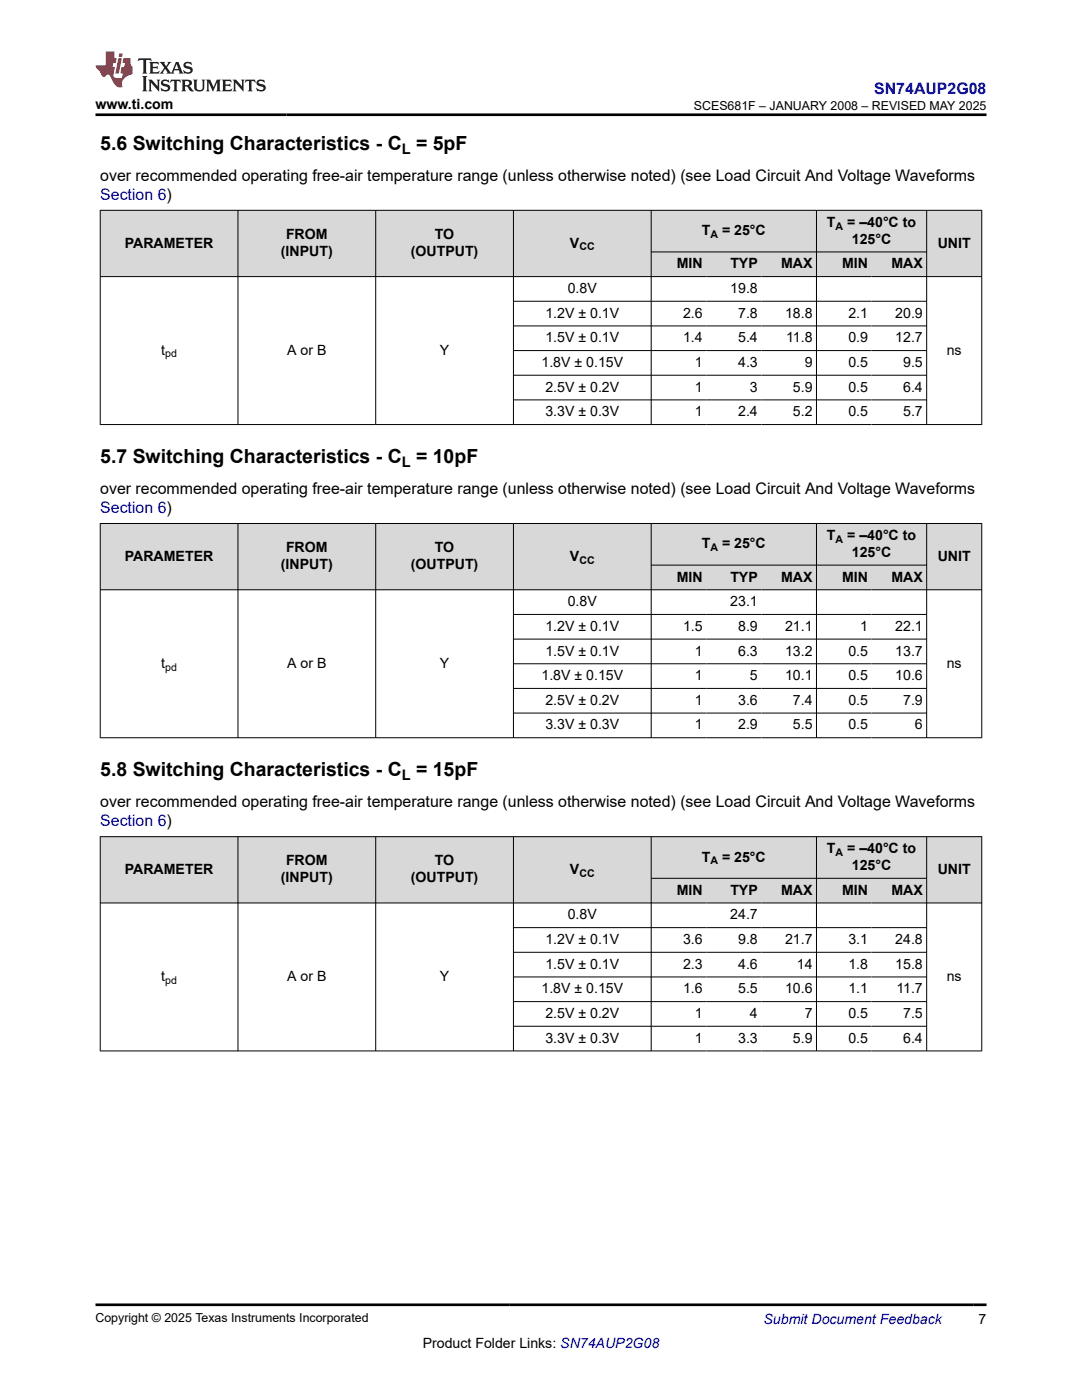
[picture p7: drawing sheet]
<svg xmlns="http://www.w3.org/2000/svg" width="216mm" height="279mm" viewBox="0 0 216 279" stroke-linecap="round" stroke-linejoin="round" font-family="sans-serif">
<g fill="#d8d8d8">
<path d="M20 42h175.9v8.3h-175.9z" fill-rule="evenodd"/>
<path d="M20.1 42h27.3v13.1h-27.3z" fill-rule="evenodd"/>
<path d="M47.5 42h27.4v13.1h-27.4z" fill-rule="evenodd"/>
<path d="M75 42h27.4v13.1h-27.4z" fill-rule="evenodd"/>
<path d="M102.5 42h27.4v13.1h-27.4z" fill-rule="evenodd"/>
<path d="M130 42h32.9v8.2h-32.9z" fill-rule="evenodd"/>
<path d="M163 42h21.8v8.2h-21.8z" fill-rule="evenodd"/>
<path d="M185 42h10.8v13.1h-10.8z" fill-rule="evenodd"/>
<path d="M130 50.3h10.9v4.8h-10.9z" fill-rule="evenodd"/>
<path d="M140.9 50.3h11v4.8h-11z" fill-rule="evenodd"/>
<path d="M151.9 50.3h11v4.8h-11z" fill-rule="evenodd"/>
<path d="M163 50.3h10.9v4.8h-10.9z" fill-rule="evenodd"/>
<path d="M173.9 50.3h10.9v4.8h-10.9z" fill-rule="evenodd"/>
</g>
<g fill="none" stroke="#000" stroke-width=".2">
<path d="M19.9 42h176.1M19.9 55.2h176.1M20 41.9v42.9M47.5 41.9v42.9M75 41.9v42.9M102.5 41.9v42.9M129.9 41.9v42.9M129.9 50.3h55.1M162.9 41.9v42.9M184.9 41.9v42.9M195.9 41.9v42.9M102.5 60.1h82.5"/>
<path d="M102.5 65h82.5M102.5 70h82.5M102.5 74.9h82.5M102.5 79.8h82.5M19.9 84.7h176.1"/>
</g>
<g fill="#d8d8d8">
<path d="M20 104.5h175.9v8.3h-175.9z" fill-rule="evenodd"/>
<path d="M20.1 104.5h27.3v13.1h-27.3z" fill-rule="evenodd"/>
<path d="M47.5 104.5h27.4v13.1h-27.4z" fill-rule="evenodd"/>
<path d="M75 104.5h27.4v13.1h-27.4z" fill-rule="evenodd"/>
<path d="M102.5 104.5h27.4v13.1h-27.4z" fill-rule="evenodd"/>
<path d="M130 104.5h32.9v8.2h-32.9z" fill-rule="evenodd"/>
<path d="M163 104.5h21.8v8.2h-21.8z" fill-rule="evenodd"/>
<path d="M185 104.5h10.8v13.1h-10.8z" fill-rule="evenodd"/>
<path d="M130 112.8h10.9v4.8h-10.9z" fill-rule="evenodd"/>
<path d="M140.9 112.8h11v4.8h-11z" fill-rule="evenodd"/>
<path d="M151.9 112.8h11v4.8h-11z" fill-rule="evenodd"/>
<path d="M163 112.8h10.9v4.8h-10.9z" fill-rule="evenodd"/>
<path d="M173.9 112.8h10.9v4.8h-10.9z" fill-rule="evenodd"/>
</g>
<g fill="none" stroke="#000" stroke-width=".2">
<path d="M19.9 104.5h176.1M19.9 117.7h176.1M20 104.4v42.9M47.5 104.4v42.9M75 104.4v42.9M102.5 104.4v42.9M129.9 104.4v42.9M129.9 112.8h55.1M162.9 104.4v42.9M184.9 104.4v42.9M195.9 104.4v42.9M102.5 122.6h82.5"/>
<path d="M102.5 127.5h82.5M102.5 132.5h82.5M102.5 137.4h82.5M19.9 147.2h176.1M102.5 142.3h82.5"/>
</g>
<g fill="#d8d8d8">
<path d="M20 167h175.9v8.3h-175.9z" fill-rule="evenodd"/>
<path d="M20.1 167h27.3v13.1h-27.3z" fill-rule="evenodd"/>
<path d="M47.5 167h27.4v13.1h-27.4z" fill-rule="evenodd"/>
<path d="M75 167h27.4v13.1h-27.4z" fill-rule="evenodd"/>
<path d="M102.5 167h27.4v13.1h-27.4z" fill-rule="evenodd"/>
<path d="M130 167h32.9v8.2h-32.9z" fill-rule="evenodd"/>
<path d="M163 167h21.8v8.2h-21.8z" fill-rule="evenodd"/>
<path d="M185 167h10.8v13.1h-10.8z" fill-rule="evenodd"/>
<path d="M130 175.3h10.9v4.8h-10.9z" fill-rule="evenodd"/>
<path d="M140.9 175.3h11v4.8h-11z" fill-rule="evenodd"/>
<path d="M151.9 175.3h11v4.8h-11z" fill-rule="evenodd"/>
<path d="M163 175.3h10.9v4.8h-10.9z" fill-rule="evenodd"/>
<path d="M173.9 175.3h10.9v4.8h-10.9z" fill-rule="evenodd"/>
</g>
<g fill="none" stroke="#000" stroke-width=".2">
<path d="M19.9 167h176.1M20 166.9v42.9M47.5 166.9v42.9M75 166.9v42.9M102.5 166.9v42.9M129.9 166.9v42.9M129.9 175.3h55.1M162.9 166.9v42.9M184.9 166.9v42.9M195.9 166.9v42.9M19.9 180.2h176.1M102.5 185.1h82.5"/>
<path d="M102.5 190.1h82.5M102.5 195h82.5M102.5 199.9h82.5M19.9 209.7h176.1M102.5 204.8h82.5"/>
</g>
<path d="M27.7 11.6l-.2 .6 .5-.2h.6v.1v2.2l-.2 .4h1l-.2-.4v-2.2v-.1h.5l.5 .2-.1-.6zM29.8 12.4l.2 .3v1.6l-.2 .4h1.9l.1-.6a1.08 1.08 0 0 1-1.3 .2v-.7h.6l.4 .2v-.7l-.4 .2h-.6v-.5l.2-.2a1 1 0 0 1 1 .3l-.1-.5zM31.8 12.4l1 1.1-1 1.2h.9l-.2-.2 .4-.8 .5 .8-.2 .2h1.6l-.2-.2 .1-.5h1l.1 .5-.1 .2h.9l-.2-.4-.8-1.9h-.5l-1 2.1-.8-1.1 .9-1h-.8l.2 .2-.5 .6-.3-.6 .1-.2zM35.2 12.8l.4 1h-.8zM36.8 12.5a.65 .65 0 0 0-.2 .7 .65 .65 0 0 0 .6 .5l.7 .1 .1 .3a.79 .79 0 0 1-.7 .4 .79 .79 0 0 1-.7-.5l.1 .7 .2-.1a.93 .93 0 0 0 1.1 0 .93 .93 0 0 0 .4-.9 1.46 1.46 0 0 0-1.2-.6l-.1-.3a1.09 1.09 0 0 1 1.2 .2l-.2-.6-.1 .1-.6-.2zM28.4 15.2l.2 .4v2.2l-.2 .4h1l-.2-.4v-2.2l.2-.4zM29.6 15.9l.2 .4v1.5l-.2 .4h.8l-.3-.4v-1.3l1.7 1.8v-2l.2-.4h-.8l.2 .2 .1 1.1-1.2-1.3zM32.3 16a.65 .65 0 0 0-.2 .8 .65 .65 0 0 0 .7 .4l.6 .2 .1 .2a.79 .79 0 0 1-.7 .4 .79 .79 0 0 1-.7-.5l.1 .7 .2-.1a.93 .93 0 0 0 1.1 .1 .93 .93 0 0 0 .4-1 1.46 1.46 0 0 0-1.2-.5l-.1-.4a1.09 1.09 0 0 1 1.2 .2l-.2-.6-.1 .1-.6-.1zM34.1 15.9l-.1 .6a.63 .63 0 0 1 .7-.3l.1 1.6-.3 .4h1l-.2-.4v-1.6a.66 .66 0 0 1 .8 .3l-.1-.6zM36.2 15.9l.2 .4v1.5l-.2 .4h.9l-.2-.2v-.7h.5l.1 .2a.79 .79 0 0 0 1.2 .6l-1-.9a.61 .61 0 0 0 .6-.6 .61 .61 0 0 0-.5-.7zM36.9 16.2h.2a.47 .47 0 0 1 .5 .1 .47 .47 0 0 1 .1 .5l-.2 .1-.6 .1zM38.5 15.9l.2 .2a2.27 2.27 0 0 0 .4 2 1.04 1.04 0 0 0 1.7-.7v-1.3l.2-.2h-.8l.2 .4v1.1a.6 .6 0 0 1-.6 .6 .6 .6 0 0 1-.6-.6v-1.1l.3-.4zM41.1 15.9l.2 .4v1.5l-.2 .4h.7l-.2-.4v-1.4l.9 1.9 .8-1.9v1.4l-.2 .4h1l-.3-.4v-1.5l.3-.4h-.8l-.7 1.5-.7-1.5zM44.3 15.9l.2 .4v1.5l-.2 .4h1.9l.1-.6a1.09 1.09 0 0 1-1.3 .2v-.7h.6l.4 .2v-.6l-.4 .2h-.6v-.6l.2-.1a1.01 1.01 0 0 1 1 .3l-.1-.6zM46.4 15.9l.3 .4v1.5l-.3 .4h.8l-.2-.4v-1.3l1.6 1.8v-2l.2-.4h-.7l.2 .2v1.1l-1.2-1.3zM49 15.9l-.1 .6a.63 .63 0 0 1 .8-.3v1.6l-.3 .4h1l-.2-.4v-1.6a.66 .66 0 0 1 .8 .3l-.1-.6zM51.4 16a.65 .65 0 0 0-.2 .8 .65 .65 0 0 0 .6 .4l.6 .2 .2 .2a.79 .79 0 0 1-.8 .4 .79 .79 0 0 1-.6-.5l.1 .7 .2-.1a.93 .93 0 0 0 1 .1 .93 .93 0 0 0 .5-1 1.46 1.46 0 0 0-1.3-.5l-.1-.4a1.09 1.09 0 0 1 1.3 .2l-.2-.6-.2 .1-.5-.1z" fill="#231f20"/>
<path d="M21.1 10.3v2.7h-2.1l.1 .4 .9 1a.95 .95 0 0 0 .9 .9 .59 .59 0 0 1 .6-.4 .59 .59 0 0 1 .5 .3l.4 .8a1.59 1.59 0 0 0 2.1 1.4 1.61 1.61 0 0 1 1-2.3l1-.3-.1-1.5a1.59 1.59 0 0 1-.4-1.7h-1.4l-.2 .9h.5l-.1 .9h-.5l-.2 .9v.3l.4 .1-.2 .9h-.6a.73 .73 0 0 1-1.1-.7l.3-1.5h-.5l.2-.9h.5l.2-.9h-.5v-1.3zM23.6 11.6l-.6 3.1h.7l.6-3.1zM23.8 10.7l-.1 .6h.7l.1-.6z" fill="#ed1c24"/>
<path d="M19 22.9h177.8M19 260.4h177.8" fill="none" stroke="#000" stroke-width=".53"/>
<g font-size="3.9">
<text x="20" y="29.9">5.6 Switching Characteristics - C</text>
<text x="83" y="29.9">= 5pF</text>
<text x="20" y="92.4">5.7 Switching Characteristics - C</text>
<text x="83" y="92.4">= 10pF</text>
<text x="20" y="154.9">5.8 Switching Characteristics - C</text>
<text x="83" y="154.9">= 15pF</text>
</g>
<g font-size="3.2" fill="#00f">
<text x="174.4" y="18.7">SN74AUP2G08</text>
<text x="20" y="39.9">Section 6)</text>
<text x="20" y="102.4">Section 6)</text>
<text x="20" y="164.9">Section 6)</text>
</g>
<g font-size="3.2">
<text x="20" y="36.1">over recommended operating free-air temperature range (unless otherwise noted) (see Load Circuit And Voltage Waveforms</text>
<text x="20" y="98.6">over recommended operating free-air temperature range (unless otherwise noted) (see Load Circuit And Voltage Waveforms</text>
<text x="20" y="161.1">over recommended operating free-air temperature range (unless otherwise noted) (see Load Circuit And Voltage Waveforms</text>
</g>
<g font-size="2.9">
<text x="80.2" y="30.7">L</text>
<text x="80.2" y="93.2">L</text>
<text x="80.2" y="155.7">L</text>
</g>
<g font-size="2.8">
<text x="19" y="21.8">www.ti.com</text>
<text x="57.1" y="47.7">FROM</text>
<text x="86.8" y="47.7">TO</text>
<text x="140" y="46.9">T</text>
<text x="144.1" y="46.9">= 25°C</text>
<text x="165" y="45.2">T</text>
<text x="169.1" y="45.2">= –40°C to</text>
<text x="24.9" y="49.4">PARAMETER</text>
<text x="56.1" y="51.1">(INPUT)</text>
<text x="82" y="51.1">(OUTPUT)</text>
<text x="113.7" y="49.4">V</text>
<text x="135.1" y="53.6">MIN</text>
<text x="145.7" y="53.6">TYP</text>
<text x="155.9" y="53.6">MAX</text>
<text x="168" y="53.6">MIN</text>
<text x="170" y="48.6">125°C</text>
<text x="177.9" y="53.6">MAX</text>
<text x="187.1" y="49.4">UNIT</text>
<text x="113.3" y="58.5">0.8V</text>
<text x="145.7" y="58.5">19.8</text>
<text x="108.8" y="63.4">1.2V ± 0.1V</text>
<text x="136.3" y="63.4">2.6</text>
<text x="147.3" y="63.4">7.8</text>
<text x="156.7" y="63.4">18.8</text>
<text x="169.3" y="63.4">2.1</text>
<text x="178.6" y="63.4">20.9</text>
<text x="32.2" y="70.8">t</text>
<text x="57.3" y="70.8">A or B</text>
<text x="87.8" y="70.8">Y</text>
<text x="108.8" y="68.3">1.5V ± 0.1V</text>
<text x="136.3" y="68.3">1.4</text>
<text x="147.3" y="68.3">5.4</text>
<text x="156.9" y="68.3">11.8</text>
<text x="169.3" y="68.3">0.9</text>
<text x="178.6" y="68.3">12.7</text>
<text x="188.9" y="70.8">ns</text>
<text x="108" y="73.2">1.8V ± 0.15V</text>
<text x="138.7" y="73.2">1</text>
<text x="147.3" y="73.2">4.3</text>
<text x="160.6" y="73.2">9</text>
<text x="169.3" y="73.2">0.5</text>
<text x="180.2" y="73.2">9.5</text>
<text x="108.8" y="78.2">2.5V ± 0.2V</text>
<text x="108.8" y="83.1">3.3V ± 0.3V</text>
<text x="138.7" y="78.2">1</text>
<text x="138.7" y="83.1">1</text>
<text x="147.3" y="83.1">2.4</text>
<text x="149.6" y="78.2">3</text>
<text x="158.2" y="78.2">5.9</text>
<text x="158.2" y="83.1">5.2</text>
<text x="169.3" y="78.2">0.5</text>
<text x="169.3" y="83.1">0.5</text>
<text x="180.2" y="78.2">6.4</text>
<text x="180.2" y="83.1">5.7</text>
<text x="165" y="107.7">T</text>
<text x="169.1" y="107.7">= –40°C to</text>
<text x="24.9" y="111.9">PARAMETER</text>
<text x="56.1" y="113.6">(INPUT)</text>
<text x="57.1" y="110.2">FROM</text>
<text x="82" y="113.6">(OUTPUT)</text>
<text x="86.8" y="110.2">TO</text>
<text x="113.7" y="111.9">V</text>
<text x="140" y="109.4">T</text>
<text x="144.1" y="109.4">= 25°C</text>
<text x="170" y="111.1">125°C</text>
<text x="187.1" y="111.9">UNIT</text>
<text x="135.1" y="116.1">MIN</text>
<text x="145.7" y="116.1">TYP</text>
<text x="155.9" y="116.1">MAX</text>
<text x="168" y="116.1">MIN</text>
<text x="177.9" y="116.1">MAX</text>
<text x="108.8" y="125.9">1.2V ± 0.1V</text>
<text x="113.3" y="121">0.8V</text>
<text x="136.3" y="125.9">1.5</text>
<text x="145.7" y="121">23.1</text>
<text x="147.3" y="125.9">8.9</text>
<text x="156.7" y="125.9">21.1</text>
<text x="171.6" y="125.9">1</text>
<text x="178.6" y="125.9">22.1</text>
<text x="108.8" y="130.8">1.5V ± 0.1V</text>
<text x="138.7" y="130.8">1</text>
<text x="147.3" y="130.8">6.3</text>
<text x="156.7" y="130.8">13.2</text>
<text x="169.3" y="130.8">0.5</text>
<text x="178.6" y="130.8">13.7</text>
<text x="32.2" y="133.3">t</text>
<text x="57.3" y="133.3">A or B</text>
<text x="87.8" y="133.3">Y</text>
<text x="108" y="135.7">1.8V ± 0.15V</text>
<text x="138.7" y="135.7">1</text>
<text x="149.6" y="135.7">5</text>
<text x="156.7" y="135.7">10.1</text>
<text x="169.3" y="135.7">0.5</text>
<text x="178.6" y="135.7">10.6</text>
<text x="188.9" y="133.3">ns</text>
<text x="108.8" y="140.7">2.5V ± 0.2V</text>
<text x="138.7" y="140.7">1</text>
<text x="147.3" y="140.7">3.6</text>
<text x="158.2" y="140.7">7.4</text>
<text x="169.3" y="140.7">0.5</text>
<text x="180.2" y="140.7">7.9</text>
<text x="108.8" y="145.6">3.3V ± 0.3V</text>
<text x="138.7" y="145.6">1</text>
<text x="147.3" y="145.6">2.9</text>
<text x="158.2" y="145.6">5.5</text>
<text x="169.3" y="145.6">0.5</text>
<text x="182.6" y="145.6">6</text>
<text x="57.1" y="172.7">FROM</text>
<text x="86.8" y="172.7">TO</text>
<text x="140" y="171.9">T</text>
<text x="144.1" y="171.9">= 25°C</text>
<text x="165" y="170.3">T</text>
<text x="169.1" y="170.3">= –40°C to</text>
<text x="170" y="173.6">125°C</text>
<text x="24.9" y="174.4">PARAMETER</text>
<text x="56.1" y="176.1">(INPUT)</text>
<text x="82" y="176.1">(OUTPUT)</text>
<text x="113.7" y="174.4">V</text>
<text x="135.1" y="178.6">MIN</text>
<text x="145.7" y="178.6">TYP</text>
<text x="155.9" y="178.6">MAX</text>
<text x="168" y="178.6">MIN</text>
<text x="177.9" y="178.6">MAX</text>
<text x="187.1" y="174.4">UNIT</text>
<text x="113.3" y="183.5">0.8V</text>
<text x="145.7" y="183.5">24.7</text>
<text x="108.8" y="188.4">1.2V ± 0.1V</text>
<text x="136.3" y="188.4">3.6</text>
<text x="147.3" y="188.4">9.8</text>
<text x="156.7" y="188.4">21.7</text>
<text x="169.3" y="188.4">3.1</text>
<text x="178.6" y="188.4">24.8</text>
<text x="32.2" y="195.8">t</text>
<text x="57.3" y="195.8">A or B</text>
<text x="87.8" y="195.8">Y</text>
<text x="108.8" y="193.3">1.5V ± 0.1V</text>
<text x="136.3" y="193.3">2.3</text>
<text x="147.3" y="193.3">4.6</text>
<text x="159" y="193.3">14</text>
<text x="169.3" y="193.3">1.8</text>
<text x="178.6" y="193.3">15.8</text>
<text x="188.9" y="195.8">ns</text>
<text x="108" y="198.2">1.8V ± 0.15V</text>
<text x="108.8" y="203.2">2.5V ± 0.2V</text>
<text x="136.3" y="198.2">1.6</text>
<text x="138.7" y="203.2">1</text>
<text x="147.3" y="198.2">5.5</text>
<text x="149.6" y="203.2">4</text>
<text x="156.7" y="198.2">10.6</text>
<text x="160.6" y="203.2">7</text>
<text x="169.3" y="198.2">1.1</text>
<text x="169.3" y="203.2">0.5</text>
<text x="178.9" y="198.2">11.7</text>
<text x="180.2" y="203.2">7.5</text>
<text x="108.8" y="208.1">3.3V ± 0.3V</text>
<text x="138.7" y="208.1">1</text>
<text x="147.3" y="208.1">3.3</text>
<text x="158.2" y="208.1">5.9</text>
<text x="169.3" y="208.1">0.5</text>
<text x="180.2" y="208.1">6.4</text>
<text x="84.3" y="269">Product Folder Links: SN74AUP2G08</text>
<text x="195.3" y="264.2">7</text>
</g>
<text font-size="2.8" fill="#00f" x="152.4" y="264.2">Submit Document Feedback</text>
<g font-size="2.5">
<text x="138.5" y="21.9">SCES681F – JANUARY 2008 – REVISED MAY 2025</text>
<text x="19" y="263.9">Copyright © 2025 Texas Instruments Incorporated</text>
</g>
<g font-size="2.1">
<text x="141.8" y="47.5">A</text>
<text x="166.7" y="45.8">A</text>
<text x="115.6" y="50">CC</text>
<text x="33" y="71.3">pd</text>
<text x="115.6" y="112.5">CC</text>
<text x="141.8" y="110">A</text>
<text x="166.7" y="108.3">A</text>
<text x="33" y="133.8">pd</text>
<text x="141.8" y="172.5">A</text>
<text x="166.7" y="170.8">A</text>
<text x="115.6" y="175">CC</text>
<text x="33" y="196.3">pd</text>
</g>
</svg>
